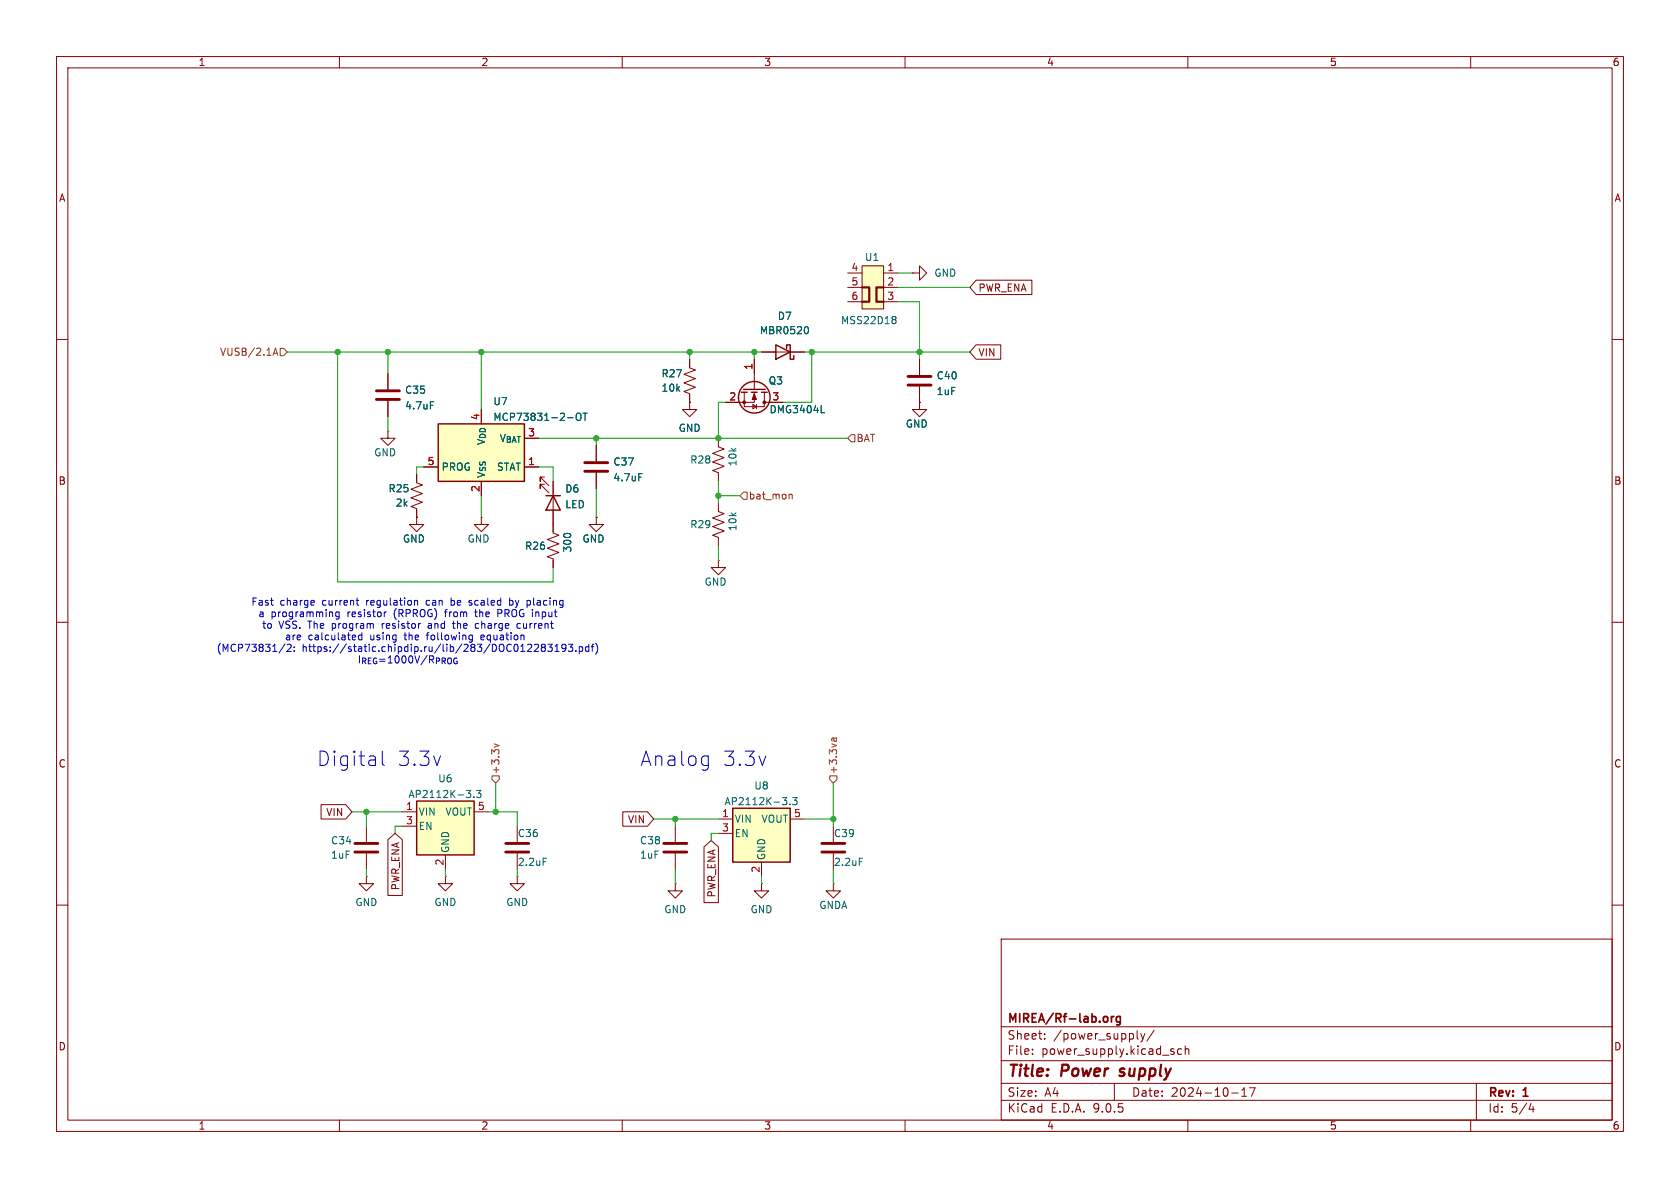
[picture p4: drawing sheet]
<svg xmlns="http://www.w3.org/2000/svg" width="297mm" height="210mm" viewBox="0 0 297 210" stroke-linecap="round" stroke-linejoin="round" font-family="sans-serif">
<g fill="none" stroke="#840000" stroke-width=".18">
<path d="M10 10h277v190h-277zM12 12h273v186h-273zM60 10v2M110 10v2M160 10v2M210 10v2M260 10v2M161.3 48.3h1.3v-1.3l1.2 1.3-1.2 1.2v-1.2M161.3 48.3h.1M10 60h2M68.6 66v2.8M68.6 70.9v2.8"/>
<path d="M162.6 71.1v1.3h1.2l-1.2 1.3-1.3-1.3h1.3M162.6 71.1h.1M162.6 63.5v2.8M162.6 68.3v2.8M285 60h2M73.7 83.8v1.5l1 .4-2.1 .8 2.1 .7-2.1 .8 2.1 .8-2.1 .7 1.1 .4v1.5M10 110h2M285 110h2M91.4 154.9v1.3h1.3l-1.3 1.3-1.2-1.3h1.2M91.4 154.9h.1M10 160h2M177 166h108v32h-108z"/>
<path d="M285 160h2M60 198v2M110 198v2M160 198v2M177 194.5h108M177 191.5h108M177 187.5h108M177 181.5h108M182.5 186.3v.1M182.5 185.5v.1M184.7 183.6v.1M184.7 182.8v.1"/>
<path d="M197 191.5v3M201 183.5l.2 .2M201.7 182.7l.3 1M202 183.7l-.1 .4-.2 .1M202.4 182.7l-.4 1M204 182.1l-1.3 2M207.4 185.9l.2 .2-.2 .3M207.4 185.4l.1 .1M208.9 185.5l-.4-.1-.3 .3v.4l.1 .2h.6M209.5 185.5l.2-.1 .4 .1 .1 .9M209.5 184.9v1.5M210 198v2"/>
<path d="M217.7 193.2h1.2M219.5 193.8h.9M219.5 192.7l.5-.4v1.5M220.9 192.3h1l-.7 1.5M260 198v2M261 191.5v6.5M270.7 195l-.4 1.1h.9M271 195.6v1"/>
</g>
<path d="M197.9 190.1l.2 .1M198.1 189l-.1 .3 .1 .1" fill="none" stroke="#840000" stroke-width=".4"/>
<path d="M195.8 179.8v.7M196.5 179.7v1M196.9 179.7l-.3 .1-.1 .2M198.1 179.8l-.5-.1-.3 .3v.4l.2 .2h.6M198.1 179.7v1.2l-.3 .3-.4-.1" fill="none" stroke="#840000" stroke-width=".3"/>
<path d="M66.5 70.6h4.1M66.5 69.1h4.1M160.5 68.1h4.1M160.5 66.5h4.1" fill="none" stroke="#840000" stroke-width=".51"/>
<path d="M76.1 71h.6" fill="none" stroke="#006464" stroke-width=".18"/>
<path d="M152.4 47h3.8v7.6h-3.8z" fill="#ffffc2"/>
<g fill="none" stroke="#840000" stroke-width=".18">
<path d="M149.9 48.3h2.5M149.9 50.8h2.5M149.9 53.3h2.5M152.4 47h3.8v7.6h-3.8zM156.2 48.3h2.5M156.2 50.8h2.5M156.2 53.3h2.5M121.9 71.1v1.3h1.3l-1.3 1.3-1.3-1.3h1.3M121.9 71.1h.1M121.9 63.5v1.5l1 .4-2 .8 2 .7-2 .8 2 .8-2 .7 1 .4v1.5M134.6 62.2h7.6M73.7 91.4v1.3h1.2l-1.2 1.3-1.3-1.3h1.3"/>
<path d="M73.7 91.4h.1M85.1 91.4v1.3h1.3l-1.3 1.3-1.3-1.3h1.3M85.1 91.4h.1"/>
</g>
<path d="M152.4 50.8h1.3v2.5h-1.3M156.2 50.8h-1.3v2.5h1.3" fill="none" stroke="#840000" stroke-width=".38"/>
<path d="M142.6 57.7a.79 .79 0 0 1 0 1.3M157.9 56h.3l.2 .2-.2 .3M157.9 56.5h.3M158.2 56.5l.2 .2v.3l-.1 .2h-.4" fill="none" stroke="#006464" stroke-width=".18"/>
<path d="M137.2 61l2.5 1.2-2.5 1.3zM139.1 61.6v-.6h.6v2.5h.6v-.6" fill="none" stroke="#840000" stroke-width=".25"/>
<path d="M77.5 74.9h15.2v10.2h-15.2z" fill="#ffffc2"/>
<g fill="none" stroke="#840000" stroke-width=".25">
<path d="M77.5 74.9h15.2v10.2h-15.2zM131.1 69.3h1M131.4 68.8h3.9M132.8 69.3h1.1M134.6 69.3h1"/>
<circle cx="133.3" cy="70.2" r="2.79"/>
</g>
<g fill="none" stroke="#840000" stroke-width=".18">
<path d="M127 77.5v1.5l1 .4-2 .7 2 .8-2 .8 2 .7-2 .8 1 .4v1.5M131.6 69.3v2.6h3.5v-2.6M133.1 71.5l.6 .4-.6 .4zM133.3 69.3v1.8h-5M133.3 63.5v5.3M133.7 71.5v.8M135.1 71.1h3.3M74.9 82.6h2.6M85.1 85.1v2.5M92.7 82.6h2.5M97.8 92.7v1.5l1 .4-2 .8 2 .7-2 .8 2 .8-2 .7 1 .4v1.5M64.8 146.1v2.7"/>
<path d="M64.8 150.9v2.8"/>
</g>
<path d="M100.3 73.8h1M101.9 73.2l.3-.2a.43 .43 0 0 1 .5 .5v.4a.42 .42 0 0 1-.4 .4 .42 .42 0 0 1-.4-.4zM103.1 73h.7M103.4 73v1.3M145.2 73h.6" fill="none" stroke="#006464" stroke-width=".18"/>
<path d="M62.7 150.6h4.1M62.7 149.1h4.1" fill="none" stroke="#840000" stroke-width=".51"/>
<g fill="#840000" stroke="#840000" stroke-width=".18">
<path d="M133.3 69.6l.4 1h-.7z"/>
<circle cx="135.1" cy="71.1" r=".25"/>
<circle cx="131.6" cy="71.1" r=".25"/>
</g>
<path d="M129.5 142.9h10.2v9.5h-10.2z" fill="#ffffc2"/>
<path d="M96.5 87.6h2.6M97.8 87.6l1.3 2.6h-2.6zM129.5 142.9h10.2v9.5h-10.2z" fill="none" stroke="#840000" stroke-width=".25"/>
<g fill="none" stroke="#840000" stroke-width=".18">
<path d="M68.6 76.2v1.3h1.2l-1.2 1.2-1.3-1.2h1.3M68.6 76.2h.1M105.4 78.7v2.8M96.3 84.3h-.8v.8v-.8l1.5 1.6M96.3 85.6h-.8v.8v-.8l1.5 1.5M97.8 85.1v7.6M105.4 91.4v1.3h1.3l-1.3 1.3-1.3-1.3h1.3M105.4 91.4h.1M105.4 83.6v2.8M127 88.9v1.5l1 .4-2 .8 2 .7-2 .8 2 .8-2 .7 1 .4v1.5M127 99.1v1.2h1.3l-1.3 1.3-1.3-1.3h1.3M127 99.1h.1"/>
<path d="M64.8 154.9v1.3h1.2l-1.2 1.3-1.3-1.3h1.3M64.8 154.9h.1M78.7 154.9v1.3h1.3l-1.3 1.3-1.2-1.3h1.2M78.7 154.9h.1M119.4 156.2v1.3h1.2l-1.2 1.3-1.3-1.3h1.3M119.4 156.2h.1M119.4 146.1v2.7M119.4 150.9v2.8M127 144.8h2.5M127 147.3h2.5M134.6 156.2v1.3h1.3l-1.3 1.3-1.3-1.3h1.3M134.6 156.2h.1"/>
<path d="M134.6 152.4v2.5M139.7 144.8h2.5M147.3 156.2v1.3h1.3l-1.3 1.3-1.3-1.3h1.3M147.3 156.2h.1M147.3 146.1v2.7M147.3 150.9v2.8"/>
</g>
<path d="M112.9 83.7h.6M138.3 141h.8l-.4 .5M139 141.6v.5M139.6 142.1v.2M140.1 141h.8l-.4 .5 .3 .1v.5l-.1 .2-.6-.2M151.9 151.7h.6" fill="none" stroke="#006464" stroke-width=".18"/>
<path d="M103.4 81.8h4M103.4 83.3h4M117.3 150.6h4.1M117.3 149.1h4.1M145.3 150.6h4.1M145.3 149.1h4.1" fill="none" stroke="#840000" stroke-width=".51"/>
<path d="M73.7 141.6h10.1v9.5h-10.1z" fill="#ffffc2"/>
<path d="M73.7 141.6h10.1v9.5h-10.1z" fill="none" stroke="#840000" stroke-width=".25"/>
<g fill="none" stroke="#840000" stroke-width=".18">
<path d="M172.6 49.5h9.8v2.6h-9.8l-1.2-1.3zM68.6 66v2.8M68.6 70.9v2.8M105.4 78.7v2.8M121.9 71.1h.1M121.9 63.5v1.3M121.9 69.9v1.2M128.3 71.1h2.5M133.3 63.5v2.5M134.6 62.2h2.6M135.9 71.1h2.5M139.7 62.2h2.5"/>
<path d="M162.6 71.1h.1M162.6 63.5v2.8M162.6 68.3v2.8M172.6 61h4.3v2.5h-4.3l-1.2-1.3zM73.7 91.4h.1M73.7 83.8v1.3M73.7 90.2v1.2M74.9 82.6h2.6M85.1 85.1v2.5M92.7 82.6h2.5M97.8 85.1v2.5M97.8 90.2v3.8"/>
<path d="M97.8 99.1v1.2M105.4 91.4h.1M105.4 83.6v2.8M56.8 142.2h4.3l1.1 1.3-1.1 1.3h-4.3zM68.6 148.4l1.2-1.1 1.3 1.1v9.9h-2.5zM71.1 143.5h2.6M71.1 146.1h2.6M78.7 151.1v2.6M83.8 143.5h2.6M91.4 146.1v2.7M91.4 150.9v2.8M110.1 143.5h4.4l1.1 1.3-1.1 1.3h-4.4z"/>
<path d="M124.5 149.7l1.2-1.1 1.3 1.1v9.9h-2.5z"/>
</g>
<g fill="none" stroke="#006464" stroke-width=".18">
<path d="M142.6 57.7a.79 .79 0 0 1 0 1.3M76.1 71h.6M100.3 73.8h1M101.9 73.2l.3-.2a.43 .43 0 0 1 .5 .5v.4a.42 .42 0 0 1-.4 .4 .42 .42 0 0 1-.4-.4zM103.1 73h.7M103.4 73v1.3M145.2 73h.6M112.9 83.7h.6M82.4 139.7h.8l-.4 .5M84.2 139.7h.8l-.4 .5 .4 .1v.6l-.2 .1-.6-.1M83.2 140.3v.6M83.8 140.9v.1"/>
<path d="M96 151.7h.6"/>
</g>
<path d="M89.4 150.6h4.1M89.4 149.1h4.1" fill="none" stroke="#840000" stroke-width=".51"/>
<path d="M48.3 62.8l.4-1.3 .4 1.3M48.4 62.4h.6M49.5 61.6h.7l.6 .6-.6 .7h-.7zM150.5 76.8h.6v1.3h-.6l-.6-.6zM131.4 87h.7v1.3h-.7l-.6-.7zM139.6 87.4h.4l.1 .8M87 137.2h1.3v.6l-.7 .6-.6-.6zM87.4 131.5l.8 .3-.8 .3M146.7 137.2h1.3v.6l-.7 .6-.6-.6zM147.4 130.5v.4l.2 .2M147.8 130.5l.1 .4-.2 .2M147.9 130.5h-.8v.5" fill="none" stroke="#725600" stroke-width=".18"/>
<g fill="none" stroke="#009600" stroke-width=".18">
<path d="M158.7 53.3h3.9v10.2M158.7 48.3h2.6M158.7 50.8h12.7M50.8 62.2h83.8M59.7 62.2v40.7h38.1v-2.6M68.6 62.2v3.8M68.6 73.7v2.5M85.1 62.2v10.2M95.2 77.5h54.7M105.4 77.5v1.2M121.9 62.2v1.3M128.3 71.1h-1.3v6.4"/>
<path d="M133.3 62.2v1.3M142.2 62.2h29.2M143.5 62.2v8.9h-5.1M74.9 82.6h-1.2v1.2M85.1 87.6v3.8M95.2 82.6h2.6v2.5M105.4 86.4v5M127 85.1v3.8M127 96.5v2.6M127 87.6h3.8M87.6 138.4v5.1M147.3 138.4v7.7"/>
<path d="M62.2 143.5h8.9M64.8 143.5v2.6M64.8 153.7v1.2M71.1 146.1h-1.3v1.2M78.7 153.7v1.2M86.4 143.5h5v2.6M91.4 153.7v1.2M115.6 144.8h11.4M119.4 144.8v1.3M119.4 153.7v2.5M127 147.3h-1.3v1.3M134.6 154.9v1.3"/>
<path d="M142.2 144.8h5.1M147.3 153.7v2.5"/>
</g>
<g fill="none" stroke="#0000c2" stroke-width=".18">
<path d="M50.4 113.8l-1.1 1.7M51.4 114v.4l-.7 .8h.8M52 115v.2M52 114.4v.1M55.4 106.1l.2 .3-.6 .2M55.5 106.9l-.1 .1M59.9 108.2v1l-.2 .2h-.3M59.9 108.2h-.3l-.3 .2 .2 .6h.4M62.9 106.1h.5M63.1 106.8l.3 .2M63.5 112.3l-.1 .2v.5l.2 .1h.4M64 111.8v1.3"/>
<path d="M68.1 108.2l-.2 .2M73.3 106.3l.2-.2 .3 .1v.8M75.9 110.6l-.2 .2 .2 .3M79.8 105.7v1.3M79.8 106.9l.1 .1M79.9 106.1l-.1 .1M80 110.2h.5M80.1 109.8v1.1l.4 .2M82.9 106.9l.4 .1M83.1 112.3h.4M83.3 106.1l-.4 .2 .1 .2 .3 .1M83.5 113.1h-.4"/>
<path d="M83.5 112.3v1l-.2 .2M83.9 108.2h.5M84.1 107.8v1.2M84.6 110.3l-.3-.1-.3 .3 .1 .5h.5M85.1 112.3l-.1 .6 .2 .2M85.6 112.6l-.6 .1M88 107.8v1.2M88 108.4h.5M90.1 106.2l.4-.1 .1 .2M90.1 105.7v1.3M90.6 106.9l-.1 .1-.4-.1M91.5 110.3l-.1 .2 .1 .4 .1 .2 .4-.1"/>
<path d="M93.5 106.1l.3 .3v.3l-.3 .3M94.5 114l.5-.1 .2 .3-.8 1h.8M95.9 114.4l-.2 .3 .1 .3 .1 .2 .4-.1 .1-.2v-.2l-.2-.3M95.9 114.4l-.2-.2 .2-.3h.3l.2 .2-.2 .3M95.9 114.4h.3M96.8 113.9h.8l-.4 .5 .4 .1v.5l-.2 .2-.6-.2M98.1 115.2h.7M98.1 114.2l.4-.3v1.3M100 114.4l-.2 .3-.4-.1-.1-.2 .1-.5h.4l.2 .1a.84 .84 0 0 1-.3 1.2h-.3M100.5 113.9h.8l-.5 .5 .4 .1v.5l-.2 .2-.5-.2M101.8 115v.2M102.4 114.4l.4-.1 .2 .3-.1 .5h-.5"/>
<path d="M102.4 114.3v1.3M104.1 114.4l-.4-.1-.2 .3 .1 .5h.5M104.1 113.9v1.3M104.5 114.3h.5M105 113.9l-.3 .2v1.1M105.3 113.7a1.46 1.46 0 0 1 0 1.9M67.6 132.8v2.2l.4 .3M125 133.6l.2 .1M125.2 133.6v2.1l-.2 .3M125.2 135.2l-.2 .1"/>
</g>
<g fill="#009600" stroke="#009600" stroke-width=".18">
<circle cx="143.5" cy="62.2" r=".46"/>
<circle cx="162.6" cy="62.2" r=".46"/>
<circle cx="121.9" cy="62.2" r=".46"/>
<circle cx="133.3" cy="62.2" r=".46"/>
<circle cx="127" cy="77.5" r=".46"/>
<circle cx="127" cy="87.6" r=".46"/>
<circle cx="85.1" cy="62.2" r=".46"/>
<circle cx="105.4" cy="77.5" r=".46"/>
<circle cx="68.6" cy="62.2" r=".46"/>
<circle cx="59.7" cy="62.2" r=".46"/>
<circle cx="147.3" cy="144.8" r=".46"/>
<circle cx="119.4" cy="144.8" r=".46"/>
<circle cx="64.8" cy="143.5" r=".46"/>
<circle cx="87.6" cy="143.5" r=".46"/>
</g>
<g font-size="3.5" fill="#0000c2">
<text x="55.9" y="135.6">Digital</text>
<text x="70.1" y="135.6">3.3v</text>
<text x="113" y="135.6">Analog</text>
<text x="127.6" y="135.6">3.3v</text>
</g>
<g font-size="2.8" fill="#840000">
<text x="178" y="190.9">Title:</text>
<text x="187.7" y="190.9">Power</text>
<text x="198.8" y="190.9">supply</text>
</g>
<g font-size="2.1" fill="#840000">
<text x="178" y="184">Sheet:</text>
<text x="178" y="181.2">MIREA/Rf-lab.org</text>
<text x="186.2" y="184">/power_supply/</text>
<text x="178" y="186.7">File:</text>
<text x="184.1" y="186.7">power_supply.kicad_sch</text>
<text x="178" y="196.9">KiCad</text>
<text x="178" y="194.1">Size:</text>
<text x="184.7" y="194.1">A4</text>
<text x="185.7" y="196.9">E.D.A.</text>
<text x="193.3" y="196.9">9.0.5</text>
<text x="200" y="194.1">Date:</text>
<text x="207" y="194.1">2024-10-17</text>
<text x="263" y="194.3">Rev:</text>
<text x="263" y="196.9">Id:</text>
<text x="267.1" y="196.9">5/4</text>
<text x="269.4" y="194.3">1</text>
</g>
<g font-size="1.8" fill="#840000">
<text x="35" y="11.9">1</text>
<text x="85" y="11.9">2</text>
<text x="135" y="11.9">3</text>
<text x="185" y="11.9">4</text>
<text x="235" y="11.9">5</text>
<text x="285" y="11.9">6</text>
<text x="10.3" y="35.9">A</text>
<text x="285.3" y="35.9">A</text>
<text x="172.9" y="51.8">PWR_ENA</text>
<text x="172.9" y="63.2">VIN</text>
<text x="10.3" y="85.9">B</text>
<text x="285.3" y="85.9">B</text>
<text x="10.3" y="135.9">C</text>
<text x="285.3" y="135.9">C</text>
<text x="57.6" y="144.5">VIN</text>
<text x="110.9" y="145.7">VIN</text>
<text x="70.8" y="157.5" transform="rotate(-90 70.8 157.5)">PWR_ENA</text>
<text x="126.7" y="158.7" transform="rotate(-90 126.7 158.7)">PWR_ENA</text>
<text x="10.3" y="185.9">D</text>
<text x="285.3" y="185.9">D</text>
<text x="35" y="199.9">1</text>
<text x="85" y="199.9">2</text>
<text x="135" y="199.9">3</text>
<text x="185" y="199.9">4</text>
<text x="235" y="199.9">5</text>
<text x="285" y="199.9">6</text>
</g>
<g font-size="1.8" fill="#006464">
<text x="152.8" y="46.3">U1</text>
<text x="165.1" y="49.1">GND</text>
<text x="134.2" y="59.3">MBR0520</text>
<text x="137.4" y="56.7">D7</text>
<text x="148.6" y="57.5">MSS22D18</text>
<text x="71.5" y="69.8">C35</text>
<text x="87.1" y="71.8">U7</text>
<text x="116.8" y="69.4">10k</text>
<text x="116.8" y="66.9">R27</text>
<text x="135.8" y="68.2">Q3</text>
<text x="165.5" y="70">1uF</text>
<text x="165.5" y="67.3">C40</text>
<text x="71.5" y="72.6">4.7uF</text>
<text x="87.1" y="74.6">MCP73831-2-OT</text>
<text x="119.9" y="76.5">GND</text>
<text x="135.9" y="73.3">DMG3404L</text>
<text x="160" y="75.8">GND</text>
<text x="66" y="80.9">GND</text>
<text x="78" y="83.4">PROG</text>
<text x="87.8" y="83.4">STAT</text>
<text x="88.2" y="78.3">V_{BAT}</text>
<text x="108.3" y="82.5">C37</text>
<text x="121.9" y="82.1">R28</text>
<text x="130.4" y="82.5" transform="rotate(-90 130.4 82.5)">10k</text>
<text x="68.6" y="87.2">R25</text>
<text x="69.9" y="89.8">2k</text>
<text x="86" y="84.6" transform="rotate(-90 86 84.6)">V_{SS}V_{DD}</text>
<text x="99.8" y="87.3">D6</text>
<text x="108.3" y="85.3">4.7uF</text>
<text x="99.8" y="90">LED</text>
<text x="121.9" y="93.6">R29</text>
<text x="130.4" y="94" transform="rotate(-90 130.4 94)">10k</text>
<text x="71.1" y="96.1">GND</text>
<text x="82.6" y="96.1">GND</text>
<text x="92.7" y="97.4">R26</text>
<text x="101.2" y="97.8" transform="rotate(-90 101.2 97.8)">300</text>
<text x="102.9" y="96.1">GND</text>
<text x="124.5" y="103.7">GND</text>
<text x="72.1" y="141.3">AP2112K-3.3</text>
<text x="77.4" y="138.5">U6</text>
<text x="128" y="142.5">AP2112K-3.3</text>
<text x="133.2" y="139.8">U8</text>
<text x="58.4" y="149.5">C34</text>
<text x="73.9" y="144.4">VIN</text>
<text x="73.9" y="146.9">EN</text>
<text x="78.6" y="144.4">VOUT</text>
<text x="91.4" y="148.2">C36</text>
<text x="113" y="149.5">C38</text>
<text x="129.8" y="145.6">VIN</text>
<text x="129.8" y="148.2">EN</text>
<text x="134.5" y="145.6">VOUT</text>
<text x="147.3" y="148.2">C39</text>
<text x="58.4" y="152">1uF</text>
<text x="79.6" y="150.9" transform="rotate(-90 79.6 150.9)">GND</text>
<text x="91.4" y="153.3">2.2uF</text>
<text x="113" y="152">1uF</text>
<text x="135.5" y="152.1" transform="rotate(-90 135.5 152.1)">GND</text>
<text x="147.3" y="153.3">2.2uF</text>
<text x="62.7" y="160.4">GND</text>
<text x="76.7" y="160.4">GND</text>
<text x="89.4" y="160.4">GND</text>
<text x="117.3" y="161.6">GND</text>
<text x="132.6" y="161.6">GND</text>
<text x="144.7" y="160.9">GNDA</text>
</g>
<g font-size="1.8" fill="#a90000">
<text x="150.4" y="48">4</text>
<text x="150.4" y="50.5">5</text>
<text x="150.4" y="53.1">6</text>
<text x="156.8" y="48">1</text>
<text x="156.8" y="50.5">2</text>
<text x="156.8" y="53.1">3</text>
<text x="133.1" y="65.5" transform="rotate(-90 133.1 65.5)">1</text>
<text x="128.8" y="70.9">2</text>
<text x="136.5" y="70.9">3</text>
<text x="84.8" y="74.4" transform="rotate(-90 84.8 74.4)">4</text>
<text x="93.3" y="77.2">3</text>
<text x="75.5" y="82.3">5</text>
<text x="93.3" y="82.3">1</text>
<text x="84.8" y="87.1" transform="rotate(-90 84.8 87.1)">2</text>
<text x="71.7" y="143.3">1</text>
<text x="84.4" y="143.3">5</text>
<text x="71.7" y="145.8">3</text>
<text x="127.6" y="144.5">1</text>
<text x="127.6" y="147.1">3</text>
<text x="140.3" y="144.5">5</text>
<text x="78.5" y="153.1" transform="rotate(-90 78.5 153.1)">2</text>
<text x="134.4" y="154.4" transform="rotate(-90 134.4 154.4)">2</text>
</g>
<g font-size="1.8" fill="#725600">
<text x="38.8" y="63.1">VUSB/2.1A</text>
<text x="151.3" y="78.3">BAT</text>
<text x="132.3" y="88.5">bat_mon</text>
<text x="88.5" y="137" transform="rotate(-90 88.5 137)">+3.3v</text>
<text x="148.2" y="137" transform="rotate(-90 148.2 137)">+3.3va</text>
</g>
<g font-size="1.8" fill="#0000c2">
<text x="44.3" y="107.3">Fast</text>
<text x="49.5" y="107.3">charge</text>
<text x="57.1" y="107.3">current</text>
<text x="65" y="107.3">regulation</text>
<text x="75.8" y="107.3">can</text>
<text x="80.4" y="107.3">be</text>
<text x="83.8" y="107.3">scaled</text>
<text x="91.1" y="107.3">by</text>
<text x="94.4" y="107.3">placing</text>
<text x="45.6" y="109.3">a</text>
<text x="46.2" y="111.4">to</text>
<text x="47.9" y="109.3">programming</text>
<text x="49.3" y="111.4">VSS.</text>
<text x="50.3" y="113.4">are</text>
<text x="54.5" y="113.4">calculated</text>
<text x="54.6" y="111.4">The</text>
<text x="58.9" y="111.4">program</text>
<text x="61.5" y="109.3">resistor</text>
<text x="65.5" y="113.4">using</text>
<text x="68" y="111.4">resistor</text>
<text x="69.9" y="109.3">(RPROG)</text>
<text x="71.8" y="113.4">the</text>
<text x="75.9" y="113.4">following</text>
<text x="76.3" y="111.4">and</text>
<text x="79.2" y="109.3">from</text>
<text x="81" y="111.4">the</text>
<text x="84.7" y="109.3">the</text>
<text x="85.1" y="111.4">charge</text>
<text x="85.7" y="113.4">equation</text>
<text x="88.8" y="109.3">PROG input</text>
<text x="92.7" y="111.4">current</text>
<text x="38.2" y="115.4">(MCP73831/2:</text>
<text x="53.4" y="115.4">https://static.chipdip.ru/lib/283/DOC012283193.pdf)</text>
<text x="63.1" y="117.5">I_{REG}=1000V/R_{PROG}</text>
</g>
</svg>
